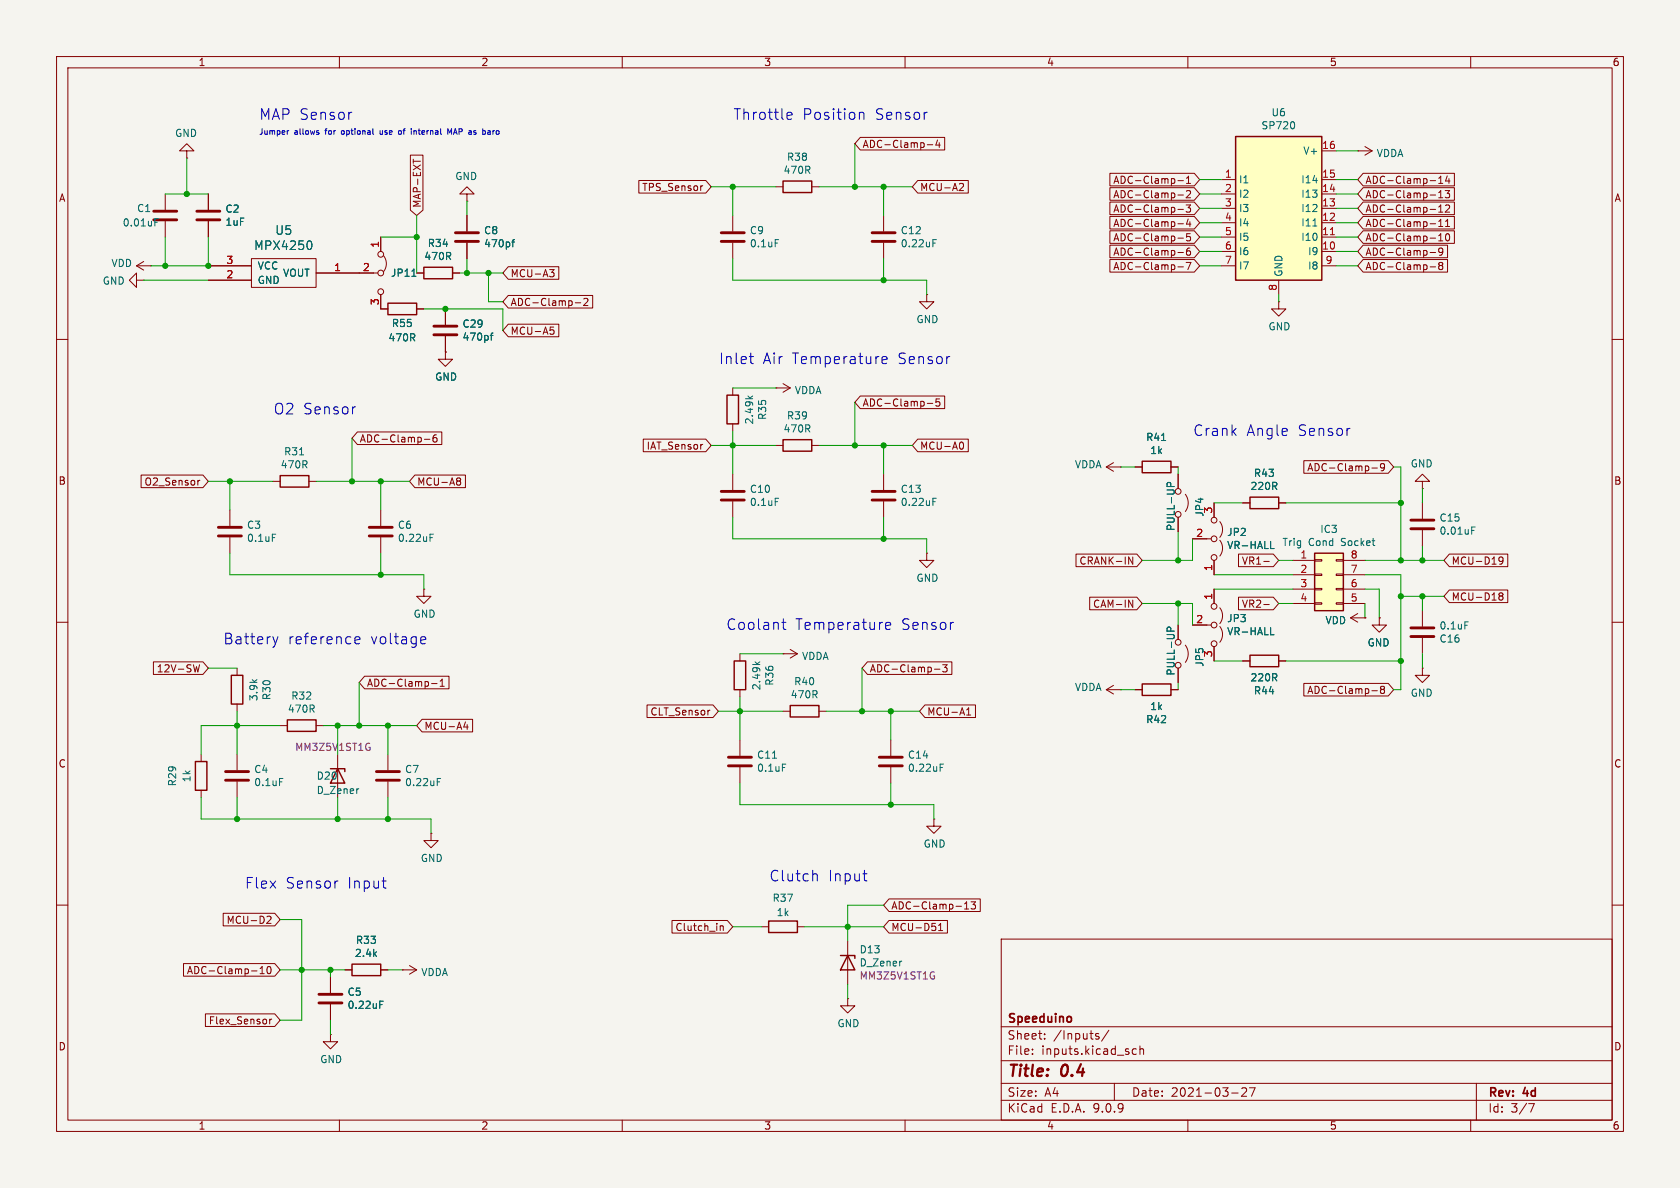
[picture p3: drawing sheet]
<svg xmlns="http://www.w3.org/2000/svg" width="297mm" height="210mm" viewBox="0 0 297 210" stroke-linecap="round" stroke-linejoin="round" font-family="sans-serif">
<path d="M0 0h297v210h-297z" fill="#f5f4ef" stroke="#f5f4ef" stroke-width=".18"/>
<g fill="none" stroke="#840000" stroke-width=".18">
<path d="M10 10h277v190h-277zM12 12h273v186h-273zM60 10v2M110 10v2M160 10v2M210 10v2M260 10v2M29.2 34.3v2.8M29.2 39.1v2.8M36.8 34.3v2.8M36.8 39.1v2.8M82.5 34.3h1.3l-1.3-1.3-1.2 1.3h1.2v1.3"/>
<path d="M82.5 35.6h.1M129.5 38.1v2.8M156.2 38.1v2.8M240 26.7h.1M240 26.7h2.6M241.3 25.9l1.3 .8M242.6 26.7l-1.3 .7M24.1 49.5v-1.2l-1.2 1.2 1.2 1.3v-1.3h1.3M24.1 47h2.6M24.1 47l1.3 .8M25.4 49.5h.1M25.4 46.2l-1.3 .8"/>
<path d="M26.7 47h.1M36.8 47h7.6M36.8 49.5h7.6M44.4 45.7h11.5v5.1h-11.5zM55.9 48.3h10.9M67.3 52.1v2.5h1.3M67.3 41.9v2.6M67.8 45.2a2.26 2.26 0 0 1 0 2.8M73.7 48.3h1.2M73.7 54.6h1.2M80 48.3h1.3M129.5 42.9v2.8"/>
<path d="M156.2 42.9v2.8M163.8 52.1v1.2h1.3l-1.3 1.3-1.2-1.3h1.2M163.8 52.1h.1M10 60h2M78.7 62.2v1.3h1.3l-1.3 1.3-1.2-1.3h1.2M78.7 62.2h.1M285 60h2M40.6 90.2v2.8M40.6 95v2.8M48.3 85.1h1.2M54.6 85.1h1.3M67.3 90.2v2.8"/>
<path d="M67.3 95v2.8M129.5 83.8v2.8M129.5 88.6v2.8M195.6 82.6l1.2 .7M195.6 82.6h2.5M196.8 81.8l-1.2 .8M198.1 82.6h.1M208.3 83.8v2.6M209.5 87.4a2.54 2.54 0 0 1 0 3M210.8 95.3h3.3M214.6 88.9v2.5M214.6 99.1v2.5"/>
<path d="M215.6 92.2a2.26 2.26 0 0 1 0 2.8M215.6 95.5a2.26 2.26 0 0 1 0 2.8M219.7 88.9h1.3M226.1 88.9h1.2M10 110h2M41.9 118.1v1.3M74.9 104.1v1.3h1.3l-1.3 1.3-1.2-1.3h1.2M74.9 104.1h.1M130.8 115.6v1.2M138.4 115.6h.1M138.4 115.6h2.6M139.7 114.8l1.3 .8"/>
<path d="M141 115.6l-1.3 .7M208.3 110.5v2.5M208.3 118.1v2.6M209.5 114a2.54 2.54 0 0 1 0 3.1M210.8 110.5h3.3M214.6 104.1v2.6M214.6 114.3v2.5M215.6 107.4a2.26 2.26 0 0 1 0 2.8M215.6 110.7a2.26 2.26 0 0 1 0 2.8M219.7 116.8h1.3M226.1 116.8h1.2M251.5 118.1v1.3h-1.3l1.3 1.3 1.2-1.3h-1.2"/>
<path d="M251.5 118.1h.1M285 110h2M35.6 133.4v1.2M35.6 139.7v1.3M41.9 124.5v1.2M41.9 133.4v2.7M41.9 138.2v2.8M49.5 128.3h1.3M55.9 128.3h1.2M59.7 133.4v7.6M68.6 133.4v2.7M68.6 138.2v2.8"/>
<path d="M130.8 121.9v1.3M138.4 125.7h1.3M144.8 125.7h1.2M157.5 130.8v2.8M157.5 135.6v2.8M195.6 121.9l1.2 .8M195.6 121.9h2.5M196.8 121.2l-1.2 .7M198.1 121.9h.1M200.7 121.9h1.2M207 121.9h1.3M76.2 147.3v1.3h1.3l-1.3 1.3-1.3-1.3h1.3"/>
<path d="M76.2 147.3h.1M165.1 144.8v1.3h1.3l-1.3 1.2-1.3-1.2h1.3M165.1 144.8h.1M10 160h2M58.4 172.7v2.8M58.4 177.5v2.8M61 171.5h1.2M67.3 171.5h1.3M71.1 171.5h.1M71.1 171.5h2.6M72.4 170.7l1.3 .8M73.7 171.5l-1.3 .7"/>
<path d="M134.6 163.8h1.3M141 163.8h1.2M149.9 176.5v1.3h1.2l-1.2 1.3-1.3-1.3h1.3M149.9 176.5h.1M149.9 166.4v7.6M177 166h108v32h-108zM285 160h2M58.4 182.9v1.3h1.3l-1.3 1.2-1.3-1.2h1.3M58.4 182.9h.1M60 198v2M110 198v2M160 198v2"/>
<path d="M177 194.5h108M177 191.5h108M177 187.5h108M177 181.5h108M182.5 186.3v.1M182.5 185.5v.1M184.7 183.6v.1M184.7 182.8v.1M193.7 183.1l.5 .2 .1 .1-.1 .2-.4 .1M193.7 182.8h.5M196 182.1l-1.3 2M197 191.5v3"/>
<path d="M200.9 185.5l-.4-.1-.3 .3v.4l.1 .2h.6M201.5 185.5l.2-.1 .4 .1 .1 .9M201.5 184.9v1.5M210 198v2M217.7 193.2h1.2M219.5 192.4l.6-.1 .2 .1 .1 .3-.9 1.1h.9M220.9 192.3h1l-.7 1.5M260 198v2M261 191.5v6.5M270.2 195.1h1l-.6 1.5"/>
<circle cx="67.3" cy="51.6" r=".51"/>
<circle cx="67.3" cy="48.3" r=".51"/>
<circle cx="67.3" cy="45" r=".51"/>
<circle cx="208.3" cy="86.9" r=".51"/>
<circle cx="208.3" cy="90.9" r=".51"/>
<circle cx="214.6" cy="98.6" r=".51"/>
<circle cx="214.6" cy="95.3" r=".51"/>
<circle cx="214.6" cy="91.9" r=".51"/>
<circle cx="208.3" cy="117.6" r=".51"/>
<circle cx="208.3" cy="113.5" r=".51"/>
<circle cx="214.6" cy="107.2" r=".51"/>
<circle cx="214.6" cy="113.8" r=".51"/>
<circle cx="214.6" cy="110.5" r=".51"/>
</g>
<path d="M189.3 179.8v.7" fill="none" stroke="#840000" stroke-width=".3"/>
<g fill="none" stroke="#840000" stroke-width=".25">
<path d="M68.6 53.6h5.1v2h-5.1zM74.9 47.2h5.1v2.1h-5.1zM49.5 84.1h5.1v2h-5.1zM221 87.9h5.1v2h-5.1zM40.9 119.4h2v5.1h-2zM129.8 116.8h2v5.1h-2zM221 115.8h5.1v2.1h-5.1zM34.5 134.6h2.1v5.1h-2.1zM50.8 127.3h5.1v2h-5.1zM58.4 135.9h2.6v.5M59.7 135.9l1.3 2.5h-2.6zM139.7 124.7h5.1v2h-5.1z"/>
<path d="M201.9 120.9h5.1v2h-5.1zM62.2 170.4h5.1v2.1h-5.1zM135.9 162.8h5.1v2h-5.1zM148.6 168.9h2.5v.5M149.9 168.9l1.2 2.6h-2.5z"/>
</g>
<g fill="none" stroke="#006464" stroke-width=".18">
<path d="M27.4 39.3h.4M27.4 38.7h.6M54.8 42.6a.95 .95 0 0 1 0 1.5M72.8 48.8h.7M137 42.4h.7M164.9 43h.5M164.9 42.4h.6M48.1 94.4h.7M52.9 80.4h.8M76 95h.5M76 94.4h.6M137 88.1h.7"/>
<path d="M206.3 86v-.5l.3-.2 .3 .1 .1 .6M224.6 97h.6M133.5 117l.5 .5M134.3 117l-.4 .4M206.3 111.6v-.5l.3-.3 .3 .2 .1 .6M224.6 112.2h.6M49.4 137.6h.6M63.3 139.4h.1M77.3 138.2h.4M77.3 137.6h.6M166.2 135.7h.4M166.2 135.1h.6"/>
<path d="M67.1 177.6h.5M67.1 177h.6M159.3 169.9h.1"/>
</g>
<g fill="none" stroke="#840000" stroke-width=".51">
<path d="M27.2 37.3h4M27.2 38.9h4M34.8 37.3h4.1M34.8 38.9h4.1M127.5 41.1h4.1M127.5 42.7h4.1M154.2 41.1h4M154.2 42.7h4M38.6 93.2h4.1M38.6 94.7h4.1M65.3 93.2h4M65.3 94.7h4"/>
<path d="M127.5 86.9h4.1M127.5 88.4h4.1M39.9 136.4h4M39.9 137.9h4M66.5 136.4h4.1M66.5 137.9h4.1M155.4 133.9h4.1M155.4 135.4h4.1M56.4 175.8h4.1M56.4 177.3h4.1"/>
</g>
<path d="M65.2 132.1h.2v.4l-.2 .2M65.2 131.4l.2 .1M165 172.5h.2v.5l-.2 .1M165 171.8l.2 .1" fill="none" stroke="#840084" stroke-width=".18"/>
<path d="M218.4 24.1h15.3v25.4h-15.3z" fill="#ffffc2"/>
<path d="M138.4 32h5.1v2h-5.1zM218.4 24.1h15.3v25.4h-15.3zM201.9 81.5h5.1v2.1h-5.1z" fill="none" stroke="#840000" stroke-width=".25"/>
<g fill="none" stroke="#840000" stroke-width=".18">
<path d="M33 26.7h1.3l-1.3-1.3-1.3 1.3h1.3v1.2M33 27.9h.1M82.5 38.1v2.8M137.2 33h1.2M143.5 33h1.3M215.9 31.8h2.5M215.9 34.3h2.5M215.9 36.8h2.5M215.9 39.4h2.5M233.7 31.8h2.5M233.7 34.3h2.5M233.7 36.8h2.5"/>
<path d="M233.7 39.4h2.5M233.7 26.7h2.5M78.7 54.6v2.8M78.7 59.4v2.8M82.5 42.9v2.8M215.9 41.9h2.5M215.9 44.5h2.5M215.9 47h2.5M226.1 53.3v1.3h1.2l-1.2 1.3-1.3-1.3h1.3M226.1 53.3h.1M226.1 49.5v2.6M233.7 41.9h2.5"/>
<path d="M233.7 44.5h2.5M233.7 47h2.5M156.2 83.8v2.8M156.2 88.6v2.8M163.8 97.8v1.3h1.3l-1.3 1.2-1.2-1.2h1.2M163.8 97.8h.1M200.7 82.6h1.2M207 82.6h1.3M251.5 85.1h1.2l-1.2-1.3-1.3 1.3h1.3v1.3M251.5 86.4h.1M251.5 88.9v2.8M251.5 93.7v2.8"/>
<path d="M238.8 109.2l1.2 .8M238.8 109.2h2.5M240 108.5l-1.2 .7M241.3 109.2h.1M243.8 109.2v1.3h-1.2l1.2 1.3 1.3-1.3h-1.3M243.8 109.2h.1M251.5 108v2.7M251.5 112.8v2.8M130.8 130.8v2.8M130.8 135.6v2.8"/>
</g>
<g fill="none" stroke="#006464" stroke-width=".18">
<path d="M228.8 21.6l.1 .4-.1 .7M232.1 39.9h.7M86.7 59.3h.5M87.2 58.9l-.3 .2v1M90.5 42.8h.5M91 42.4l-.3 .1v1.1M205.3 77.9h.8M164.9 88.7h.5M164.9 88.1h.6M260.2 93.8h.4M260.2 93.2h.6M259 109.9h.6"/>
<path d="M136.6 134h.7M138.3 135.1h.6"/>
</g>
<path d="M235.2 41.5h.7" fill="none" stroke="#a90000" stroke-width=".18"/>
<path d="M76.7 57.7h4.1M76.7 59.2h4.1M80.5 41.1h4.1M80.5 42.7h4.1M154.2 86.9h4M154.2 88.4h4M249.4 91.9h4.1M249.4 93.5h4.1M249.4 112.5h4.1M249.4 111h4.1M128.8 133.9h4M128.8 135.4h4" fill="none" stroke="#840000" stroke-width=".51"/>
<path d="M232.4 97.8h5.1v10.2h-5.1z" fill="#ffffc2"/>
<path d="M128.5 69.9h2.1v5h-2.1zM138.4 77.7h5.1v2.1h-5.1zM232.4 97.8h5.1v10.2h-5.1z" fill="none" stroke="#840000" stroke-width=".25"/>
<g fill="none" stroke="#840000" stroke-width=".18">
<path d="M36.8 34.3v2.8M36.8 39.1v2.8M72.5 27.4h2.3v9.7l-1.1 1-1.2-1zM73.1 28.1v.8M82.5 38.1v2.8M112.9 31.9h11.9l.9 1.1-.9 1.1h-11.9zM124.2 32.8l-.2 .1M152.1 24.3h14.9v2.2h-14.9l-1-1.1zM162.2 31.9h9v2.2h-9l-.9-1.1zM163.9 25.6h1M165.7 24.7l-.3 .9h.8M166 25.2v.9"/>
<path d="M169.8 32.4l.4 .1 .1 .3-.7 .9h.7M196.2 33.2h14.9l1 1.1-1 1.1h-14.9zM196.2 35.7h14.9l1 1.1-1 1.1h-14.9zM196.2 30.6h14.9l1 1.2-1 1.1h-14.9zM196.2 38.3h14.9l1 1.1-1 1.1h-14.9zM208.2 34.5h1M208.2 37h1M208.2 31.9h1M208.2 39.6h1M209.7 36.2h.8l-.4 .5 .3 .1v.6l-.2 .1-.5-.1M209.8 33.8l.4-.1 .3 .4-.8 .9h.8M209.8 32.4h.7"/>
<path d="M209.8 31.5l.3-.3v1.2M210.1 38.7l-.3 .9h.7M210.4 39.2v.8M241 35.7h16.1v2.2h-16.1l-1-1.1zM241 33.2h16.1v2.2h-16.1l-1-1.1zM241 30.6h16.1v2.3h-16.1l-1-1.1zM241 38.3h16.1v2.2h-16.1l-1-1.1zM252.8 39.6h1M254.3 35h.8M254.3 37.5h.8M254.3 32.4h.8M254.3 31.5l.4-.3v1.2"/>
<path d="M254.3 34.1l.4-.4v1.3M254.3 36.6l.4-.4v1.3M254.3 39.1l.4-.3v1.2M255.5 33.7h.8l-.4 .5 .3 .1v.5l-.2 .2-.5-.2M255.6 36.4l.4-.2 .3 .4-.8 .9h.8M255.6 39.1l.3-.3v1.2M255.9 31.1l-.3 .9h.7M256.2 31.6v.8M36.8 47h7.6M36.8 49.5h7.6M55.9 48.3h10.1M67.3 41.9v2.6"/>
<path d="M67.3 52.1v2.5h1.3M73.7 48.3h1.2M73.7 54.6h1.2M78.7 54.6v2.8M78.7 59.4v2.8M80 48.3h1.3M82.5 42.9v2.8M89.9 47.1h8.9v2.3h-8.9l-1-1.1zM89.9 52.2h14.9v2.3h-14.9l-1-1.2zM89.9 57.3h8.9v2.2h-8.9l-1-1.1zM97.2 47.7h.8l-.5 .4 .4 .2 .1 .4-.3 .2h-.4M97.3 57.8h.6"/>
<path d="M97.4 58.3h.3l.3 .2-.1 .5-.5 .1M101.7 53.5h1M103.2 52.9l.5-.2 .2 .4-.7 .9h.7M196.2 40.8h14.9l1 1.1-1 1.1h-14.9zM196.2 43.3h14.9l1 1.2-1 1.1h-14.9zM196.2 45.9h14.9l1 1.1-1 1.1h-14.9zM208.2 44.6h1M208.2 42.1h1M208.2 47.2h1M209.7 46.4h.8l-.5 1.3M210.4 43.9h-.4a.86 .86 0 0 0 0 1.2l.4-.1 .1-.4-.3-.3-.3 .1-.1 .2M210.4 41.3h-.6v.6l.1-.1 .5 .1 .1 .1-.1 .5-.2 .1-.4-.1"/>
<path d="M241 43.3h14.9v2.3h-14.9l-1-1.1zM241 45.9h14.9v2.2h-14.9l-1-1.1zM241 40.8h16.1v2.2h-16.1l-1-1.1zM252.8 44.6h1M252.8 47.2h1M254.3 42.6h.8M254.3 41.7l.4-.4v1.3M254.3 40h.8M254.6 46.9l-.3-.2 .3-.3h.2l.3 .2-.3 .3M254.6 46.9l-.3 .3 .1 .3 .2 .2 .3-.1 .2-.2v-.2l-.3-.3M254.6 46.9h.2M255.1 44.4l-.3 .2h-.3l-.2-.2 .2-.5h.3l.2 .1a.84 .84 0 0 1-.3 1.1h-.2"/>
<path d="M255.6 40h.7M255.7 41.4l.2-.1a.68 .68 0 0 1 .4 .6 .68 .68 0 0 1-.4 .7 .84 .84 0 0 1-.2-1.2zM63.2 76.4h14.9v2.2h-14.9l-1-1.1zM75 77.7h1M77.1 76.9h-.3a.86 .86 0 0 0 0 1.2l.4-.1 .1-.4-.3-.2h-.3l-.2 .2M78.7 62.2h.1M113.7 77.6h11.1l.9 1.1-.9 1.2h-11.1zM124.1 78.6h.1M129.5 68.6v1.3M129.5 74.9v1.3M137.2 68.6h.1M137.2 68.6h2.5"/>
<path d="M137.2 78.7h1.2M138.4 67.8l1.3 .8M139.7 68.6l-1.3 .7M143.5 78.7h1.3M152.1 70h14.9v2.2h-14.9l-1-1.1zM162.2 77.6h9v2.3h-9l-.9-1.2zM163.9 71.3h1M166.1 70.5h-.6l-.1 .6 .2-.1 .4 .1 .2 .1-.1 .5-.2 .1-.5-.1M169.8 78.2l.1-.1a.68 .68 0 0 1 .5 .7 .68 .68 0 0 1-.5 .6l-.1-.1M24.9 84h11l.9 1.1-.9 1.1h-11zM35.3 84.9l-.3 .3M73.3 84h9v2.2h-9l-.9-1.1z"/>
<path d="M81 84.5h.2l.2 .2-.2 .3M81 85h.2M81.2 85l.2 .3v.2l-.1 .2-.3 .1M190.2 97.9h10.8l.9 1.2-.9 1.1h-10.8zM199.5 98.5l.8 1.2v-1.2M200.7 82.6h1.2M207 82.6h1.3M208.3 83.8v2.6M210.8 95.3h2.6M214.6 88.9v2.5M214.6 99.1v2.5M219 97.9h6.1l1 1.2-1 1.1h-6.1z"/>
<path d="M219.7 88.9h1.3M223.4 99.2h1M226.1 88.9h1.2M228.6 99.1h3.8M230.5 81.4h14.9l1 1.2-1 1.1h-14.9zM232.4 98.9h1.3v.3h-1.3zM236.2 98.9h1.3v.3h-1.3zM237.5 99.1h3.8M242.5 82.7h1M244.8 82.5l-.3 .2h-.3l-.2-.2 .2-.5h.3l.2 .1a.84 .84 0 0 1-.3 1.1h-.2M256.2 97.9h10.4v2.3h-10.4l-.9-1.1zM265.7 99l-.2 .2h-.3l-.2-.2 .1-.5h.4l.2 .1a.84 .84 0 0 1-.4 1.1h-.2"/>
<path d="M27.1 117h8.8l.9 1.1-.9 1.1h-8.8zM35.3 117.5l-.3 1.3-.3-.9M64.5 119.5h14.9v2.3h-14.9l-1-1.1zM153.4 117h14.9v2.2h-14.9l-1-1.1zM165.2 118.3h1M166.7 117.5h.7l-.4 .5 .4 .1v.6l-.2 .1-.5-.1M192.6 105.6h8.4l.9 1.1-.9 1.1h-8.4zM199.5 106.1l.8 1.3v-1.3M208.3 110.5v2.5M208.3 118.1v2.6M210.8 110.5h2.6M214.6 104.1v2.6"/>
<path d="M214.6 114.3v2.5M219 105.6h6.1l1 1.1-1 1.1h-6.1zM219.7 116.8h1.3M223.4 106.9h1M226.1 116.8h1.2M228.6 101.6h3.8M228.6 104.1h3.8M228.6 106.7h3.8M232.4 101.5h1.3v.2h-1.3zM232.4 104h1.3v.3h-1.3zM232.4 106.6h1.3v.2h-1.3zM236.2 101.5h1.3v.2h-1.3z"/>
<path d="M236.2 104h1.3v.3h-1.3zM236.2 106.6h1.3v.2h-1.3zM237.5 101.6h3.8M237.5 104.1h3.8M237.5 106.7h3.8M241.3 109.2h.1M243.8 109.2h.1M256.2 104.3h10.4v2.2h-10.4l-.9-1.1zM265.2 105.4l-.2-.3 .2-.3h.3l.2 .3-.2 .3M265.2 105.4l-.2 .2v.4l.2 .1 .4-.1 .1-.2v-.2l-.2-.2M265.2 105.4h.3M74.6 127.2h9v2.2h-9l-.9-1.1z"/>
<path d="M76.3 120.8h1M77.8 121.3h.7M77.8 120.4l.4-.3v1.2M82.3 127.6l-.3 .9h.8M82.6 128.1v.8M114.4 124.6h11.6l1 1.1-1 1.1h-11.6zM125.4 125.6h.1M163.5 124.6h9v2.2h-9l-.9-1.1zM170.9 126.4h.7M170.9 125.5l.3-.4v1.3M200.7 121.9h1.2M207 121.9h1.3"/>
<path d="M230.5 120.8h14.9l1 1.1-1 1.1h-14.9zM242.5 122.1h1M244.3 121.9l-.3-.3 .3-.3h.2l.3 .3-.3 .3M244.3 121.9l-.3 .2 .1 .4 .2 .1 .3-.1 .2-.2v-.2l-.3-.2M244.3 121.9h.2M157.2 158.9h16.1v2.2h-16.1l-1-1.1zM170.5 159.8l.4-.4v1.3M171.7 159.4h.8l-.5 .5 .4 .1v.6l-.2 .1-.5-.1M32.4 170.3h16.2l.9 1.2-.9 1.1h-16.2zM36.3 179.2h12.3l.9 1.1-.9 1.2h-12.3zM39.5 161.4h9.1l.9 1.2-.9 1.1h-9.1zM46 172.1h.7"/>
<path d="M46 171.2l.3-.3v1.2M47.3 162h.4l.2 .3-.8 .9h.8M47.3 171l.2-.1a.68 .68 0 0 1 .4 .6 .68 .68 0 0 1-.4 .6l-.2-.1-.1-.4zM58.4 172.7v2.8M58.4 177.5v2.8M61 171.5h1.2M67.3 171.5h1.3M118.8 162.7h9.8l.9 1.1-.9 1.1h-9.8zM127.3 163.8l.2-.1h.3l.1 .8M127.3 163.7v.8M157.2 162.7h10.3v2.2h-10.3l-1-1.1zM165.9 164.5h.8"/>
<path d="M165.9 163.6l.4-.4v1.3M170.5 160.7h.7M47.7 180.2v.8M48 180.2l-.3 .2"/>
</g>
<g fill="none" stroke="#006464" stroke-width=".18">
<path d="M54.8 42.6a.95 .95 0 0 1 0 1.5M72.8 48.8h.7M86.7 59.3h.5M87.2 58.9l-.3 .2v1M90.5 42.8h.5M91 42.4l-.3 .1v1.1M132.2 70l.5 .5M133.1 70l-.5 .4M205.3 77.9h.8M206.3 86v-.5l.3-.2 .3 .1 .1 .6M224.6 97h.6M206.3 111.6v-.5l.3-.3 .3 .2 .1 .6"/>
<path d="M224.6 112.2h.6M67.1 177.6h.5M67.1 177h.6"/>
</g>
<g fill="none" stroke="#009600" stroke-width=".18">
<path d="M29.2 34.3h7.6M33 27.9v6.4M73.7 38.1v10.2M82.5 35.6v2.5M125.7 33h11.5M129.5 33v5.1M144.8 33h16.5M151.1 25.4v7.6M156.2 33v5.1M212.1 34.3h3.8M212.1 39.4h3.8M212.1 36.8h3.8"/>
<path d="M212.1 31.8h3.8M236.2 26.7h3.8M236.2 34.3h3.8M236.2 39.4h3.8M236.2 36.8h3.8M236.2 31.8h3.8M25.4 49.5h11.4M29.2 41.9v5.1M36.8 41.9v5.1h-10.1M67.3 41.9h6.4M74.9 54.6h14v3.8M81.3 48.3h7.6"/>
<path d="M82.5 45.7v2.6M86.4 48.3v5h2.5M129.5 45.7v3.8h34.3v2.6M156.2 45.7v3.8M212.1 44.5h3.8M212.1 47h3.8M212.1 41.9h3.8M226.1 52.1v1.2M236.2 44.5h3.8M236.2 47h3.8M236.2 41.9h3.8M62.2 77.5v7.6"/>
<path d="M125.7 78.7h11.5M129.5 76.2v7.6M129.5 68.6h7.7M144.8 78.7h16.5M151.1 71.1v7.6M156.2 78.7v5.1M36.8 85.1h11.5M40.6 97.8v3.8h34.3v2.5M40.6 85.1v5.1M55.9 85.1h16.5M67.3 85.1v5.1M67.3 97.8v3.8"/>
<path d="M129.5 91.4v3.9h34.3v2.5M156.2 91.4v3.9M198.1 82.6h2.6M208.3 82.6v1.2M208.3 94v5.1M210.8 95.3v3.8h-8.9M214.6 88.9h5.1M226.1 99.1h2.5M227.3 88.9h20.3M241.3 99.1h14M246.4 82.6h1.2v16.5M251.5 86.4v2.5"/>
<path d="M251.5 96.5v2.6M36.8 118.1h5.1M130.8 115.6h7.6M152.4 118.1v7.6M201.9 106.7h8.9v3.8M208.3 106.7v3.8M214.6 101.6h14M214.6 104.1h14M214.6 116.8h5.1M226.1 106.7h2.5M227.3 116.8h20.3M241.3 101.6h6.3v20.3h-1.2"/>
<path d="M241.3 106.7v2.5M241.3 104.1h2.5v5.1M247.6 105.4h7.7M251.5 105.4v2.6M251.5 115.6v2.5M41.9 125.7v7.7M49.5 128.3h-13.9v5.1M57.1 128.3h16.6M59.7 128.3v5.1M63.5 120.7v7.6M68.6 128.3v5.1M127 125.7h11.4"/>
<path d="M130.8 123.2v7.6M130.8 138.4v3.8h34.3v2.6M146 125.7h16.6M157.5 125.7v5.1M157.5 138.4v3.8M198.1 121.9h2.6M208.3 120.7v1.2M35.6 141v3.8h40.6v2.5M41.9 141v3.8M59.7 141v3.8M68.6 141v3.8M49.5 171.5h11.5"/>
<path d="M49.5 162.6h3.8v17.7h-3.8M58.4 171.5v1.2M68.6 171.5h2.5M129.5 163.8h5.1M142.2 163.8h14M149.9 174v2.5M156.2 160h-6.3v6.4M58.4 180.3v2.6"/>
</g>
<g fill="none" stroke="#0000c2" stroke-width=".18">
<path d="M62 19.8h.2M139.2 19.9l.6-.1 .1 .1 .1 .4-.9 .2M151.9 19.8v1.3M163.7 19.8h.2M51.1 23.1l-.3 .2M56.2 23.4l.2 .2-.2 .2M56.2 23.1h.1M60.4 23.1l-.1 .2 .1 .4M67.2 23.1v.6h.4M70.5 23.1h.3l.2 .2-.1 .4h-.4M73.2 23.1v.7M73.6 23.1l-.4 .1"/>
<path d="M79.2 23.8v-1l.3 .7 .3-.7v1M80.3 23.5h.4M80.5 22.8l-.3 1M84 23.4l.2 .2-.2 .2M84 23.1h.1M86.3 23.1l.4 .1v.6M86.7 23.7l-.4 .1M86.7 23.3l-.4 .1M139.2 21l.2 .1 .5-.1M151.9 20a.47 .47 0 0 1 .8 .1v1M62.7 71.9h.2M132.5 63h.7"/>
<path d="M132.7 64l.1 .2 .4 .1M155.9 63.7l.9-.2-.1-.4-.5-.1-.3 .3 .1 .9 .2 .1 .5-.1M238.5 75.7h.2M48.2 112.6l.5 1.2M48.7 113.8l-.2 .5M49.1 112.6l-.4 1.2M62.7 113.2l.9-.2-.1-.4h-.5l-.3 .2 .1 .9 .2 .1 .5-.1M74.6 112.6h.6l.1 .4-.9 .2M75.2 113.7l-.6 .1M138.2 110h.7M138.5 109.4v1.6l.1 .2 .3 .1M156.6 110.6l.9-.1-.1-.4-.6-.1-.2 .3 .1 .9 .1 .1 .6-.1"/>
<path d="M168.4 110h.2M59.6 155.7h.1M67.5 155.7h.8M68.1 157h.2M144 154.5h.2l.3 .2v1M152.5 154.5h.8M152.9 155.6l.4 .1"/>
</g>
<g fill="#009600" stroke="#009600" stroke-width=".18">
<circle cx="86.4" cy="48.3" r=".46"/>
<circle cx="78.7" cy="54.6" r=".46"/>
<circle cx="33" cy="34.3" r=".46"/>
<circle cx="82.5" cy="48.3" r=".46"/>
<circle cx="73.7" cy="41.9" r=".46"/>
<circle cx="129.5" cy="33" r=".46"/>
<circle cx="149.9" cy="163.8" r=".46"/>
<circle cx="152.4" cy="125.7" r=".46"/>
<circle cx="151.1" cy="78.7" r=".46"/>
<circle cx="156.2" cy="95.3" r=".46"/>
<circle cx="156.2" cy="78.7" r=".46"/>
<circle cx="130.8" cy="125.7" r=".46"/>
<circle cx="157.5" cy="142.2" r=".46"/>
<circle cx="157.5" cy="125.7" r=".46"/>
<circle cx="68.6" cy="144.8" r=".46"/>
<circle cx="59.7" cy="144.8" r=".46"/>
<circle cx="53.3" cy="171.5" r=".46"/>
<circle cx="58.4" cy="171.5" r=".46"/>
<circle cx="41.9" cy="144.8" r=".46"/>
<circle cx="67.3" cy="101.6" r=".46"/>
<circle cx="59.7" cy="128.3" r=".46"/>
<circle cx="63.5" cy="128.3" r=".46"/>
<circle cx="68.6" cy="128.3" r=".46"/>
<circle cx="41.9" cy="128.3" r=".46"/>
<circle cx="40.6" cy="85.1" r=".46"/>
<circle cx="67.3" cy="85.1" r=".46"/>
<circle cx="62.2" cy="85.1" r=".46"/>
<circle cx="29.2" cy="47" r=".46"/>
<circle cx="36.8" cy="47" r=".46"/>
<circle cx="208.3" cy="106.7" r=".46"/>
<circle cx="208.3" cy="99.1" r=".46"/>
<circle cx="129.5" cy="78.7" r=".46"/>
<circle cx="156.2" cy="49.5" r=".46"/>
<circle cx="151.1" cy="33" r=".46"/>
<circle cx="156.2" cy="33" r=".46"/>
<circle cx="247.6" cy="88.9" r=".46"/>
<circle cx="247.6" cy="99.1" r=".46"/>
<circle cx="247.6" cy="116.8" r=".46"/>
<circle cx="251.5" cy="105.4" r=".46"/>
<circle cx="251.5" cy="99.1" r=".46"/>
<circle cx="247.6" cy="105.4" r=".46"/>
</g>
<g font-size="2.8" fill="#840000">
<text x="178" y="190.9">Title:</text>
<text x="187.7" y="190.9">0.4</text>
</g>
<g font-size="2.6" fill="#0000c2">
<text x="45.7" y="21.3">MAP Sensor</text>
<text x="129.5" y="21.3">Throttle</text>
<text x="141.8" y="21.3">Position</text>
<text x="154.7" y="21.3">Sensor</text>
<text x="127" y="64.5">Inlet</text>
<text x="134.8" y="64.5">Air</text>
<text x="140" y="64.5">Temperature</text>
<text x="158.7" y="64.5">Sensor</text>
<text x="48.3" y="73.4">O2 Sensor</text>
<text x="210.8" y="77.2">Crank</text>
<text x="220.3" y="77.2">Angle</text>
<text x="229.4" y="77.2">Sensor</text>
<text x="128.3" y="111.5">Coolant</text>
<text x="140.5" y="111.5">Temperature</text>
<text x="159.3" y="111.5">Sensor</text>
<text x="39.4" y="114.1">Battery</text>
<text x="50.8" y="114.1">reference</text>
<text x="65.5" y="114.1">voltage</text>
<text x="135.9" y="156">Clutch</text>
<text x="146.4" y="156">Input</text>
<text x="43.2" y="157.2">Flex</text>
<text x="50.4" y="157.2">Sensor</text>
<text x="61.4" y="157.2">Input</text>
</g>
<g font-size="2.1" fill="#006464">
<text x="48.6" y="41.7">U5</text>
<text x="44.8" y="44.4">MPX4250</text>
</g>
<g font-size="2.1" fill="#840000">
<text x="178" y="184">Sheet:</text>
<text x="178" y="181.2">Speeduino</text>
<text x="186.2" y="184">/Inputs/</text>
<text x="178" y="186.7">File:</text>
<text x="184.1" y="186.7">inputs.kicad_sch</text>
<text x="178" y="196.9">KiCad</text>
<text x="178" y="194.1">Size:</text>
<text x="184.7" y="194.1">A4</text>
<text x="185.7" y="196.9">E.D.A.</text>
<text x="193.3" y="196.9">9.0.9</text>
<text x="200" y="194.1">Date:</text>
<text x="207" y="194.1">2021-03-27</text>
<text x="263" y="194.3">Rev:</text>
<text x="263" y="196.9">Id:</text>
<text x="267.1" y="196.9">3/7</text>
<text x="269.4" y="194.3">4d</text>
</g>
<g font-size="1.8" fill="#840000">
<text x="35" y="11.9">1</text>
<text x="85" y="11.9">2</text>
<text x="135" y="11.9">3</text>
<text x="185" y="11.9">4</text>
<text x="235" y="11.9">5</text>
<text x="285" y="11.9">6</text>
<text x="152.4" y="26.4">ADC-Clamp-4</text>
<text x="10.3" y="35.9">A</text>
<text x="113.4" y="34">TPS_Sensor</text>
<text x="162.6" y="34">MCU-A2</text>
<text x="196.7" y="35.2">ADC-Clamp-2</text>
<text x="196.7" y="32.7">ADC-Clamp-1</text>
<text x="241.3" y="35.2">ADC-Clamp-13</text>
<text x="241.3" y="32.7">ADC-Clamp-14</text>
<text x="285.3" y="35.9">A</text>
<text x="74.6" y="36.8" transform="rotate(-90 74.6 36.8)">MAP-EXT</text>
<text x="196.7" y="37.8">ADC-Clamp-3</text>
<text x="196.7" y="40.3">ADC-Clamp-4</text>
<text x="241.3" y="37.8">ADC-Clamp-12</text>
<text x="241.3" y="40.3">ADC-Clamp-11</text>
<text x="196.7" y="42.9">ADC-Clamp-5</text>
<text x="196.7" y="45.4">ADC-Clamp-6</text>
<text x="196.7" y="47.9">ADC-Clamp-7</text>
<text x="241.3" y="45.4">ADC-Clamp-9</text>
<text x="241.3" y="47.9">ADC-Clamp-8</text>
<text x="241.3" y="42.9">ADC-Clamp-10</text>
<text x="90.2" y="49.2">MCU-A3</text>
<text x="90.2" y="54.3">ADC-Clamp-2</text>
<text x="90.2" y="59.4">MCU-A5</text>
<text x="152.4" y="72.1">ADC-Clamp-5</text>
<text x="63.5" y="78.4">ADC-Clamp-6</text>
<text x="114.2" y="79.7">IAT_Sensor</text>
<text x="162.6" y="79.7">MCU-A0</text>
<text x="231" y="83.5">ADC-Clamp-9</text>
<text x="10.3" y="85.9">B</text>
<text x="25.4" y="86">O2_Sensor</text>
<text x="73.7" y="86">MCU-A8</text>
<text x="285.3" y="85.9">B</text>
<text x="207.9" y="94" transform="rotate(-90 207.9 94)">PULL-UP</text>
<text x="190.7" y="100">CRANK-IN</text>
<text x="219.4" y="100">VR1-</text>
<text x="256.5" y="100">MCU-D19</text>
<text x="193.1" y="107.6">CAM-IN</text>
<text x="219.4" y="107.6">VR2-</text>
<text x="256.5" y="106.4">MCU-D18</text>
<text x="27.6" y="119.1">12V-SW</text>
<text x="153.7" y="119.1">ADC-Clamp-3</text>
<text x="64.8" y="121.6">ADC-Clamp-1</text>
<text x="231" y="122.9">ADC-Clamp-8</text>
<text x="74.9" y="129.2">MCU-A4</text>
<text x="114.9" y="126.7">CLT_Sensor</text>
<text x="163.8" y="126.7">MCU-A1</text>
<text x="10.3" y="135.9">C</text>
<text x="285.3" y="135.9">C</text>
<text x="157.5" y="161">ADC-Clamp-13</text>
<text x="40" y="163.5">MCU-D2</text>
<text x="119.3" y="164.8">Clutch_in</text>
<text x="157.5" y="164.8">MCU-D51</text>
<text x="32.9" y="172.4">ADC-Clamp-10</text>
<text x="10.3" y="185.9">D</text>
<text x="36.8" y="181.3">Flex_Sensor</text>
<text x="285.3" y="185.9">D</text>
<text x="35" y="199.9">1</text>
<text x="85" y="199.9">2</text>
<text x="135" y="199.9">3</text>
<text x="185" y="199.9">4</text>
<text x="235" y="199.9">5</text>
<text x="285" y="199.9">6</text>
</g>
<g font-size="1.8" fill="#006464">
<text x="222.9" y="23.1">SP720</text>
<text x="224.7" y="20.8">U6</text>
<text x="30.9" y="24.4">GND</text>
<text x="139" y="28.6">R38</text>
<text x="230.3" y="27.5">V+</text>
<text x="243.3" y="28">VDDA</text>
<text x="80.4" y="32">GND</text>
<text x="138.4" y="30.9">470R</text>
<text x="218.9" y="32.6">I1</text>
<text x="218.9" y="35.2">I2</text>
<text x="229.9" y="32.6">I14</text>
<text x="229.9" y="35.2">I13</text>
<text x="21.6" y="40.2">0.01uF</text>
<text x="24.1" y="37.7">C1</text>
<text x="39.8" y="37.8">C2</text>
<text x="39.8" y="40.1">1uF</text>
<text x="85.5" y="41.6">C8</text>
<text x="132.5" y="41.6">C9</text>
<text x="159.1" y="41.6">C12</text>
<text x="218.9" y="37.7">I3</text>
<text x="218.9" y="40.2">I4</text>
<text x="229.9" y="37.7">I12</text>
<text x="229.9" y="40.2">I11</text>
<text x="19.6" y="47.4">VDD</text>
<text x="45.5" y="47.9">VCC</text>
<text x="74.9" y="46.2">470R</text>
<text x="75.5" y="43.9">R34</text>
<text x="85.5" y="43.9">470pf</text>
<text x="132.5" y="43.9">0.1uF</text>
<text x="159.1" y="43.9">0.22uF</text>
<text x="218.9" y="42.8">I5</text>
<text x="218.9" y="45.3">I6</text>
<text x="218.9" y="47.9">I7</text>
<text x="229.9" y="42.8">I10</text>
<text x="231.2" y="45.3">I9</text>
<text x="231.2" y="47.9">I8</text>
<text x="18.1" y="50.5">GND</text>
<text x="45.5" y="50.4">GND</text>
<text x="49.9" y="49.1">VOUT</text>
<text x="69" y="49.1">JP11</text>
<text x="226.9" y="49" transform="rotate(-90 226.9 49)">GND</text>
<text x="69.2" y="58">R55</text>
<text x="81.7" y="58.1">C29</text>
<text x="161.9" y="57.3">GND</text>
<text x="224.2" y="58.6">GND</text>
<text x="68.6" y="60.6">470R</text>
<text x="81.7" y="60.4">470pf</text>
<text x="76.8" y="67.5">GND</text>
<text x="140.4" y="69.9">VDDA</text>
<text x="133.3" y="75.1" transform="rotate(-90 133.3 75.1)">2.49k</text>
<text x="135.7" y="74.3" transform="rotate(-90 135.7 74.3)">R35</text>
<text x="138.4" y="76.7">470R</text>
<text x="139" y="74.3">R39</text>
<text x="49.5" y="83">470R</text>
<text x="50.1" y="80.7">R31</text>
<text x="189.9" y="83">VDDA</text>
<text x="202.5" y="78.2">R41</text>
<text x="203.2" y="80.5">1k</text>
<text x="249.3" y="82.8">GND</text>
<text x="132.5" y="87.3">C10</text>
<text x="132.5" y="89.6">0.1uF</text>
<text x="159.1" y="89.6">0.22uF</text>
<text x="159.1" y="87.3">C13</text>
<text x="221" y="86.8">220R</text>
<text x="221.6" y="84.5">R43</text>
<text x="43.6" y="93.7">C3</text>
<text x="43.6" y="96">0.1uF</text>
<text x="70.2" y="93.7">C6</text>
<text x="70.2" y="96">0.22uF</text>
<text x="213" y="91.4" transform="rotate(-90 213 91.4)">JP4</text>
<text x="214.4" y="90.9" transform="rotate(-90 214.4 90.9)">3</text>
<text x="216.8" y="94.9">JP2</text>
<text x="233.3" y="94.4">IC3</text>
<text x="254.4" y="94.7">0.01uF</text>
<text x="254.4" y="92.4">C15</text>
<text x="216.8" y="97.3">VR-HALL</text>
<text x="226.6" y="96.7">Trig</text>
<text x="231.3" y="96.7">Cond</text>
<text x="237.2" y="96.7">Socket</text>
<text x="161.9" y="103">GND</text>
<text x="73" y="109.4">GND</text>
<text x="216.8" y="110.2">JP3</text>
<text x="216.8" y="112.5">VR-HALL</text>
<text x="234.2" y="110.5">VDD</text>
<text x="254.4" y="113.8">C16</text>
<text x="254.4" y="111.5">0.1uF</text>
<text x="141.7" y="116.9">VDDA</text>
<text x="207.9" y="119.5" transform="rotate(-90 207.9 119.5)">PULL-UP</text>
<text x="213" y="118" transform="rotate(-90 213 118)">JP5</text>
<text x="214.4" y="116.3" transform="rotate(-90 214.4 116.3)">3</text>
<text x="241.7" y="114.5">GND</text>
<text x="45.7" y="124" transform="rotate(-90 45.7 124)">3.9k</text>
<text x="48" y="123.9" transform="rotate(-90 48 123.9)">R30</text>
<text x="51.4" y="123.9">R32</text>
<text x="134.6" y="122.1" transform="rotate(-90 134.6 122.1)">2.49k</text>
<text x="136.9" y="121.3" transform="rotate(-90 136.9 121.3)">R36</text>
<text x="139.7" y="123.6">470R</text>
<text x="140.3" y="121.3">R40</text>
<text x="189.9" y="122.4">VDDA</text>
<text x="203.2" y="125.7">1k</text>
<text x="221" y="120.6">220R</text>
<text x="221.6" y="123">R44</text>
<text x="249.3" y="123.4">GND</text>
<text x="50.8" y="126.2">470R</text>
<text x="202.5" y="128">R42</text>
<text x="44.8" y="136.9">C4</text>
<text x="71.5" y="136.9">C7</text>
<text x="133.7" y="134.3">C11</text>
<text x="133.7" y="136.6">0.1uF</text>
<text x="160.4" y="136.6">0.22uF</text>
<text x="160.4" y="134.3">C14</text>
<text x="31.3" y="139.1" transform="rotate(-90 31.3 139.1)">R29</text>
<text x="33.9" y="138.4" transform="rotate(-90 33.9 138.4)">1k</text>
<text x="44.8" y="139.2">0.1uF</text>
<text x="55.9" y="140.6">D_Zener</text>
<text x="55.9" y="138">D20</text>
<text x="71.5" y="139.2">0.22uF</text>
<text x="74.3" y="152.6">GND</text>
<text x="163.2" y="150">GND</text>
<text x="136.5" y="159.6">R37</text>
<text x="62.8" y="167.1">R33</text>
<text x="137.2" y="162.2">1k</text>
<text x="62.6" y="169.4">2.4k</text>
<text x="74.4" y="172.7">VDDA</text>
<text x="151.9" y="168.7">D13</text>
<text x="61.4" y="176.2">C5</text>
<text x="61.4" y="178.5">0.22uF</text>
<text x="148" y="181.8">GND</text>
<text x="56.5" y="188.1">GND</text>
</g>
<g font-size="1.8" fill="#a90000">
<text x="233.6" y="26.4">16</text>
<text x="216.5" y="31.5">1</text>
<text x="216.5" y="34">2</text>
<text x="233.6" y="31.5">15</text>
<text x="233.6" y="34">14</text>
<text x="216.5" y="36.6">3</text>
<text x="216.5" y="39.1">4</text>
<text x="216.5" y="41.7">5</text>
<text x="233.6" y="36.6">13</text>
<text x="233.6" y="39.1">12</text>
<text x="233.6" y="41.7">11</text>
<text x="39.9" y="46.7">3</text>
<text x="67.1" y="43.9" transform="rotate(-90 67.1 43.9)">1</text>
<text x="216.5" y="44.2">6</text>
<text x="216.5" y="46.7">7</text>
<text x="233.6" y="44.2">10</text>
<text x="234.2" y="46.7">9</text>
<text x="39.9" y="49.3">2</text>
<text x="59" y="48">1</text>
<text x="64.1" y="48">2</text>
<text x="225.8" y="51.5" transform="rotate(-90 225.8 51.5)">8</text>
<text x="67.1" y="54" transform="rotate(-90 67.1 54)">3</text>
<text x="211.4" y="95">2</text>
<text x="214.4" y="101" transform="rotate(-90 214.4 101)">1</text>
<text x="229.8" y="98.8">1</text>
<text x="229.8" y="101.3">2</text>
<text x="238.7" y="98.8">8</text>
<text x="238.7" y="101.3">7</text>
<text x="214.4" y="106.1" transform="rotate(-90 214.4 106.1)">1</text>
<text x="229.8" y="103.9">3</text>
<text x="229.8" y="106.4">4</text>
<text x="238.7" y="103.9">6</text>
<text x="238.7" y="106.4">5</text>
<text x="211.4" y="110.2">2</text>
</g>
<g font-size="1.8" fill="#840084">
<text x="52.1" y="132.9">MM3Z5V1ST1G</text>
<text x="151.9" y="171">D_Zener</text>
<text x="151.9" y="173.4">MM3Z5V1ST1G</text>
</g>
<g font-size="1.4" fill="#0000c2">
<text x="45.7" y="23.9">Jumper</text>
<text x="52.1" y="23.9">allows</text>
<text x="57.7" y="23.9">for</text>
<text x="60.8" y="23.9">optional</text>
<text x="67.9" y="23.9">use</text>
<text x="71.5" y="23.9">of</text>
<text x="73.9" y="23.9">internal</text>
<text x="80.6" y="23.9">MAP</text>
<text x="84.6" y="23.9">as</text>
<text x="87.3" y="23.9">baro</text>
</g>
</svg>
